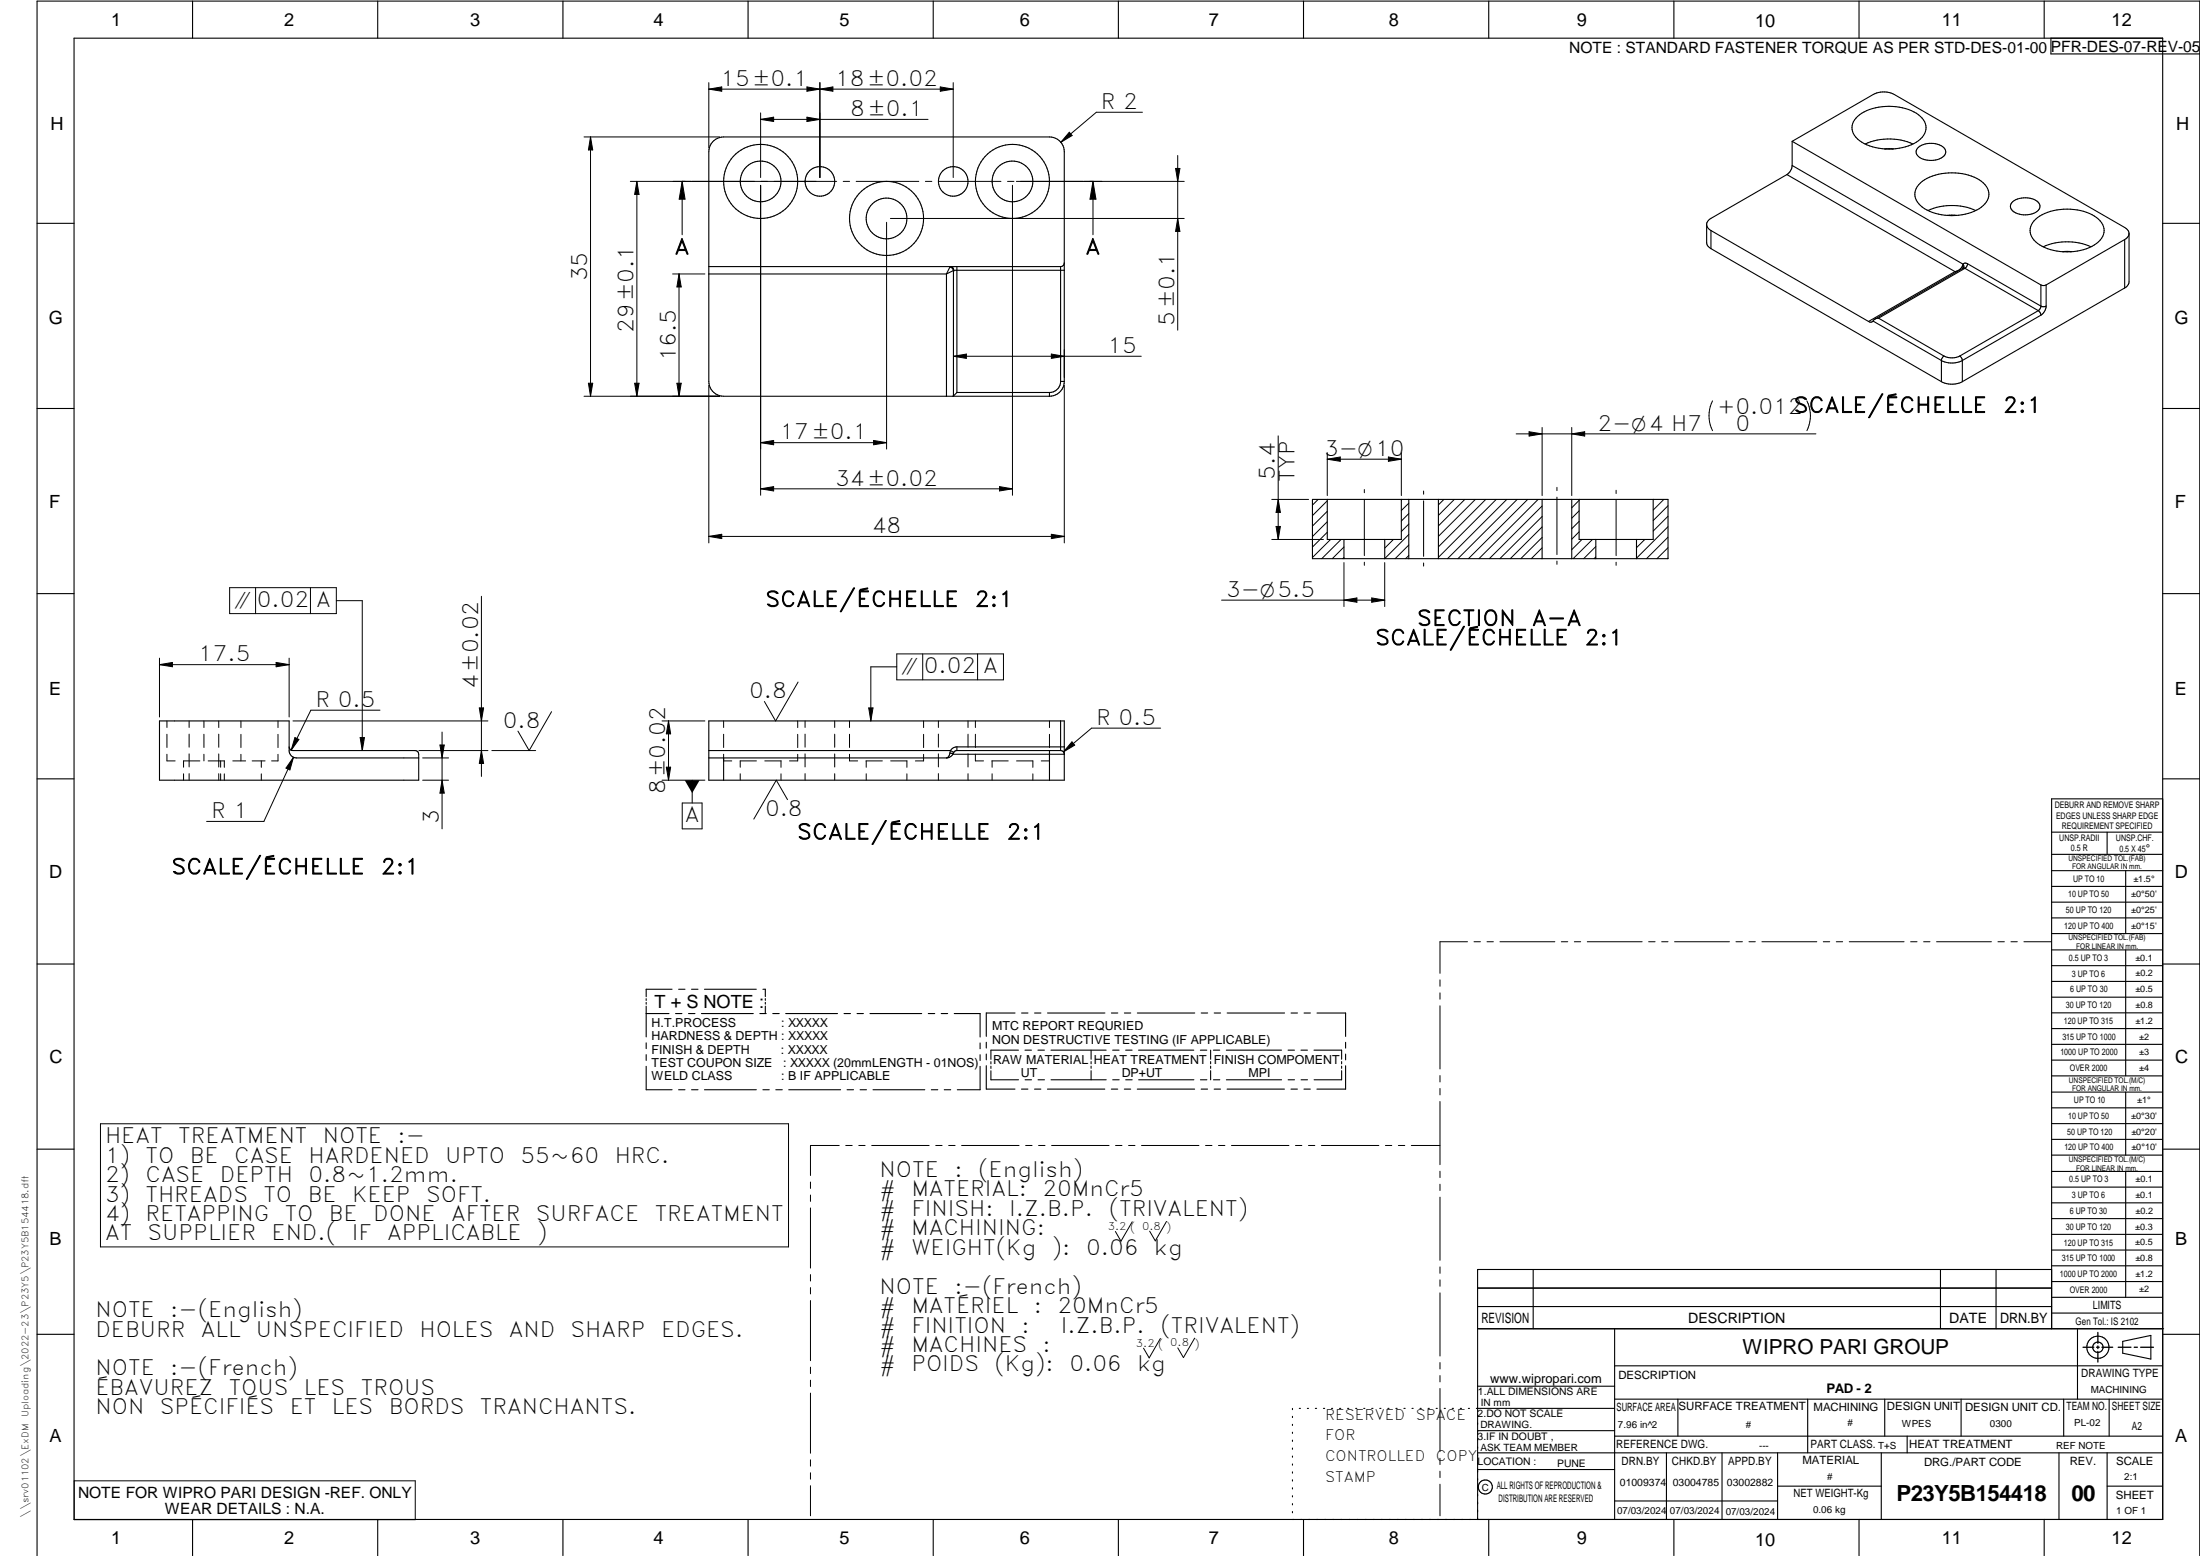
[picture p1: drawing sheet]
<svg xmlns="http://www.w3.org/2000/svg" width="594mm" height="420mm" viewBox="0 0 594 420" stroke-linecap="round" stroke-linejoin="round" font-family="sans-serif">
<g fill="none" stroke="#000" stroke-width=".3">
<path d="M20 10.3h564v400h-564zM52 .3v10M102 .3v10M152 .3v10M202 .3v10M252 .3v10M302 .3v10M352 .3v10M402 .3v10M452 .3v10M502 .3v10M552 .3v10"/>
<path d="M553.8 10.3v4.3h40.3M483.9 38.2v6.5M483.9 38.2l22-12.7a6.2 6.2 0 0 1 5.6 0l62.6 36.2 .6 .6 .2 .6v13.2l-.4 1.1-.8 .6M483.9 38.2l67.2 38.7M501.6 31.5a14.7 14.7 0 0 1 13.8-1.9 6.2 6.2 0 0 1 4.7 4.9 5.5 5.5 0 0 1-4 4.6 15.4 15.4 0 0 1-14-1.1 3.9 3.9 0 0 1-.5-6.5zM503.7 38.9a16 16 0 0 1 12.9 0M482.5 47.1l-21.2 12.4-.4 1v5l.1 .7 1 .9M482.5 47.1l45.4 26.2M483.9 44.7a3.2 3.2 0 0 1-1.4 2.4M483.9 44.7l46.2 26.6M511.4 40.2h-2.6M517.8 40a5.6 5.6 0 0 1 7.4 .2 1.82 1.82 0 0 1-1.5 2.7 5.7 5.7 0 0 1-5.9-.9l-.4-1z"/>
<path d="M518.6 49.4a14.6 14.6 0 0 1 13.7-1.9 6.1 6.1 0 0 1 4.8 5 5.6 5.6 0 0 1-4 4.5 14.8 14.8 0 0 1-14.5-1.5 3.8 3.8 0 0 1 0-6.1zM525.8 58.2h2.5M533.5 56.9a16 16 0 0 0-12.9 0M543.5 54.4a5.6 5.6 0 0 1 7.1 .5 1.84 1.84 0 0 1-1.4 2.7 5.4 5.4 0 0 1-6.2-1.2l-.1-1zM549.7 59.2a14.6 14.6 0 0 1 13.7-1.9 6.1 6.1 0 0 1 4.8 5 5.6 5.6 0 0 1-4 4.5 14.8 14.8 0 0 1-14.5-1.5 3.8 3.8 0 0 1 0-6.1zM10 60.3h10M191.4 74h64.2M191.4 72h95M255.6 74v33M256.5 72.1l.7 .1 .3 .8M256.5 72.1l-.9 1.9M256.5 72.1l.8 .4 .2 .5"/>
<path d="M257.5 73l-1.9 1M257.5 73h.1M257.5 73v33.9M258.4 72v34M286.4 72v31M287.4 73h-29.9M287.4 71l-.2 .6-.8 .4M460.9 60.8l.4 .9 .7 .6M462 62.3v4.8M462 67.1l62.2 36M462 62.3l42.6 24.5M527.9 73.3l.5 .1"/>
<path d="M527.9 73.3l-23.3 13.5M529.9 71.9l-.8 .9-1.2 .5M529.9 71.9l.2 .5M530.1 71.3l-.2 .6M530.1 71.3l.2 .6-.2 .5M530.6 72.5l-.5-.1-23.8 13.8M530.6 72.5l-23.3 13.4M530.6 72.5l19.8 11.4M531.3 71.2l-.8-.1-.4 .2M531.3 71.2l-.3 .9-.4 .4M531.3 71.2l19.8 11.5M551.1 76.9v5.8"/>
<path d="M551.1 76.9l.6 .2 .8-.2M551.7 66.7a16 16 0 0 1 12.9 0M552.5 76.9v5.8M556.9 68h2.5M573.7 77.8l-43.8 25.3M573.7 64.7l-21.2 12.2M573.7 64.7v13.1M574.9 63.2l-.2 .7-1 .8M584 60.3h10M505.8 86.7l-.4 .3-.8-.2M505.8 86.7l18.4 10.6M507.3 85.9l-1 .2-.5 .6"/>
<path d="M507.3 85.9l17.6 10.2M524.2 97.3v5.8M524.9 96.1l-.5 .7-.2 .5M524.9 96.1a4.8 4.8 0 0 0 4.3 0M529.2 96.1l.6 .7 .1 .5M529.9 97.3v5.8M529.9 97.3a6.2 6.2 0 0 1-5.7 0M550.4 83.9l.6 .6 .1 .6M550.4 83.9l-21.2 12.2M551.1 82.7l-.1 .5-.6 .7M551.1 85.1l-21.2 12.2M552.5 82.7a3.2 3.2 0 0 1-1.4 2.4"/>
<path d="M552.5 82.7l-.5 .1-.9-.1M10 110.3h10M257.5 106.9l-.2 .1M258.4 106h25M258.4 106l-.9 .9M283.4 106v1M286.4 103a2.97 2.97 0 0 1-3 3M286.4 103h1M287.4 103v-62a4 4 0 0 0-4-4h-88a4 4 0 0 0-4 4v62a4 4 0 0 0 4 4h88M287.4 103a4 4 0 0 1-4 4M529.9 103.1a6.2 6.2 0 0 1-5.7 0M584 110.3h10"/>
<path d="M354.4 134.9h96v16h-96zM358.4 134.9v10.8h20v-10.8M380.4 134.9v16M388.4 134.9v16M416.4 134.9v16M424.4 134.9v16M426.4 134.9v10.8h20v-10.8M362.9 145.7v5.2M373.9 145.7v5.2M430.9 145.7v5.2M441.9 145.7v5.2M10 160.3h10"/>
<path d="M584 160.3h10M191.4 194.7h96v16h-96zM286.4 194.7v8M10 210.3h10M78.1 201.7l.4 .8 .6 .2h33.3a.94 .94 0 0 1 .7 1v7h-70v-16h35v8a1.95 1.95 0 0 0 2 2h33M191.4 202.7h65.3M195.4 204.7v6M255.6 204.7h-64.2M256.5 203.3l-.3 1-.6 .4M256.5 203.3h1M256.7 202.7l.8 .5M256.7 202.7l-.2 .6"/>
<path d="M257.3 203.7l-.9 .8-.8 .2M257.5 203.3l-.2 .4M258.4 202.7h28M258.4 201.7h29M258.4 201.7v1M258.4 202.7l-.6 .1-.3 .5M258.4 201.7l-.8 .1-.9 .9M283.4 202.7v8M286.4 202.7l.6 .2 .4 .8h-30.1M584 215.7h-30v143.1M584 210.3h10M554 230.7h30"/>
<path d="M554 224.7h30M554 235.1h30M554 239.4h30M569 224.7v6M574 235.1v17M554 243.6h30M554 247.9h30M554 252.1h30M554 256.5h30M574 256.5v34M10 260.3h10M174.5 273.7h6.2"/>
<path d="M174.5 269.7v.5M174.5 270.7v.5M174.5 271.7v8.3M181.5 267.1h-7v2M182.4 273.7h1.7M183.3 267.1h1.7M185.9 273.7h1.8M186.7 267.1h1.8M189.4 273.7h14M190.2 267.1h14M205.2 273.7h1.7M206 267.1h.7v2"/>
<path d="M206.7 269.6v.5M206.7 270.7v.4M206.7 271.7v2M208.7 273.7h1.7M212.2 273.7h14M227.9 273.7h1.8M231.4 273.7h1.7M234.9 273.7h14M250.7 273.7h1.7M254.2 273.7h1.7M257.7 273.7h7v6.3M274.1 273.5h-7.8v6.3"/>
<path d="M275.9 273.5h1.7M279.4 273.5h1.7M282.9 273.5h15.5M300.1 273.5h1.8M303.6 273.5h1.7M307.1 273.5h15.5M324.4 273.5h1.7M327.9 273.5h1.7M331.4 273.5h15.5M348.6 273.5h1.8M352.1 273.5h1.8M355.6 273.5h7.8v6.4"/>
<path d="M554 260.8h30M554 265h30M554 269.3h30M554 273.5h30M554 277.7h30M584 260.3h10M174.5 281.6v1.6M174.5 284.8v1.5M174.5 287.9v6.4h7M183.3 294.3h1.7M186.7 294.3h1.8M190.2 294.3h14"/>
<path d="M206 294.3h1.7M209.5 294.3h1.7M213 294.3h14M228.7 294.3h1.8M232.3 294.3h1.7M235.7 294.3h14M251.5 294.3h1.7M255 294.3h1.7M264.7 281.6v1.6M264.7 284.8v1.6M264.7 288v6.3h-6.2M266.3 281.4v1.6"/>
<path d="M266.3 284.6v1.6M266.3 287.8v6.3h7.8M267.6 289.1v2.5h7.4M267.6 286.7v.6M267.6 287.9v.6M275 283.6h-7.4v2.4M275.8 294.1h1.8M276.8 283.6h1.7M276.8 291.6h1.7M279.4 294.1h1.7M280.3 283.6h1.7M280.3 291.6h1.7"/>
<path d="M282.8 294.1h15.5M283.8 283.6h14.9M283.8 291.6h14.9M294.6 283.6v2.4M294.6 286.7v.6M294.6 287.9v.6M294.6 289.1v2.5M300.1 294.1h1.7M300.5 283.6h1.7M300.5 291.6h1.7M303.6 294.1h1.7M304 283.6h1.7"/>
<path d="M304 291.6h1.7M307.1 294.1h15.5M307.5 283.6h14.9M307.5 291.6h14.9M324.1 283.6h1.8M324.2 291.6h1.7M324.4 294.1h1.7M326.9 283.6v2.4M326.9 286.7v.6M326.9 287.9v.6M326.9 289.1v2.5M327.7 283.6h1.7"/>
<path d="M327.7 291.6h1.7M327.9 294.1h1.7M331.1 283.6h14.9M331.2 291.6h14.9M331.4 294.1h15.5M347.8 283.6h1.7M347.8 291.6h1.8M348.6 294.1h1.7M351.3 283.6h1.8M351.3 291.6h1.8M352.1 294.1h1.7M354.8 283.6h7.5v2.4"/>
<path d="M362.3 286.7v.6M362.3 287.9v.6M362.3 289.1v2.5h-7.4M363.4 281.5v1.5M363.4 284.6v1.6M363.4 287.8v6.3h-7.8M554 282h30M554 286.3h30M554 290.5h30M554 294.9h30M554 299.1h30M574 294.9v17"/>
<path d="M10 310.3h10M554 303.4h30M554 307.7h30M554 311.9h30M554 316.3h30M574 316.3v34M584 310.3h10M554 320.5h30M554 324.8h30M554 329.1h30M554 333.3h30M554 337.5h30"/>
<path d="M399 358.8h185.3M399 352.8h155M399 347.8h155M414 342.8v16M436 358.8v51.5M524 342.8v16M539 342.8v16M554 342.8h-155v67.5M554 341.8h30M554 346.1h30M554 350.3h30M554 354.6h30"/>
<path d="M561 358.8v19M10 360.3h10M399 374.3h37M436 368.8h148M436 377.8h148M453.1 377.8v10M488.1 377.8v14.5M508.9 377.8v10M529.6 377.8v10M557.3 377.8v10M569.5 377.8v10M573.2 362.2l7.6-1.6v6.4l-7.6-1.6z"/>
<path d="M584 360.3h10M349 380.3v.3M349 382.4v.4M349 384.6v.3M349 386.7v.4M349 388.9v.3M349 391v.4M349 393.2v.3M349 395.3v.3M349 397.4v.4M349 399.6v.3M350.9 380.3h.3"/>
<path d="M353 380.3h.3M355.2 380.3h.3M357.4 380.3h.3M359.6 380.3h.3M361.7 380.3h.3M363.9 380.3h.3M366.1 380.3h.3M368.3 380.3h.3M370.4 380.3h.3M372.6 380.3h.3M374.8 380.3h.3M376.9 380.3h.4"/>
<path d="M379.1 380.3h.3M381.3 380.3h.3M383.4 380.3h.4M385.6 380.3h.4M387.8 380.3h.3M390 380.3h.3M392.1 380.3h.4M394.3 380.3h.4M396.5 380.3h.3M399 396.8h37M399 392.3h185M399 386.3h37"/>
<path d="M436 387.8h148M436 380.3h-37.3M450 392.3v18M465 392.3v18M480 392.3v18M508 392.3v18M515 387.8v4.5M556 392.3v18M569 392.3v18M52 410.3v9.8M102 410.3v9.8M152 410.3v9.8"/>
<path d="M202 410.3v9.8M252 410.3v9.8M302 410.3v9.8M349 401.7v.4M349 403.9v.3M349 406v.4M349 408.2v.3M352 410.3v9.8M402 410.3v9.8M436 405.3h44M452 410.3v9.8M480 401.3h28"/>
<path d="M502 410.3v9.8M552 410.3v9.8M569 401.3h15M10 420.1v-419.8h584v419.8"/>
<circle cx="205.4" cy="49" r="5.5"/>
<circle cx="205.4" cy="49" r="10"/>
<circle cx="221.4" cy="49" r="4"/>
<circle cx="239.4" cy="59" r="5.5"/>
<circle cx="239.4" cy="59" r="10"/>
<circle cx="257.4" cy="49" r="4"/>
<circle cx="273.4" cy="49" r="10"/>
<circle cx="273.4" cy="49" r="5.5"/>
<circle cx="566.5" cy="363.8" r="1.4"/>
<circle cx="566.5" cy="363.8" r="3"/>
<circle cx="401.1" cy="401.5" r="1.91"/>
</g>
<g fill="none" stroke="#000" stroke-width=".27">
<path d="M157.7 37h36.6M159.5 37v70M159.5 37l.6 3.5h-1.2zM191.4 22.3v17.6M191.4 24.1l3.5-.6v1.1zM191.4 24.1h66M205.4 32.2h45.2M205.4 30.5v17.4M205.4 32.2l3.5-.6v1.2zM217.9 23.5l3.5 .6-3.5 .5zM217.9 31.6l3.5 .6-3.5 .6zM221.4 22.3v25.6"/>
<path d="M221.4 24.1l3.5-.6v1.1zM253.9 23.5l3.5 .6-3.5 .5zM257.4 22.3v25.6M288.7 35.7l.8 .9-3 1.8zM308.5 30.3h-12.4l-9.6 8.1M170.2 49h55.7M172 49v58M172 49l.6 3.5h-1.2zM184.2 49l.8 4.8h-1.6zM184.2 49v14.4M205.4 50v83.7M227.7 49h1.7"/>
<path d="M231.2 49h16.9M240.4 59h79.4M249.9 49h1.7M253.4 49h16.9M272.1 49h1.7M273.4 50v83.7M274.5 49h45.3M295.1 49l.8 4.8h-1.6zM295.1 49v14.4M317.5 45.5h1.1l-.6 3.5zM318 59l.6 3.5h-1.1zM318 42v47.2"/>
<path d="M181.6 74h8.7M183.4 74v33M183.4 74l.6 3.5h-1.2zM239.4 60v61.3M257.5 96.2l3.5-.6v1.2zM257.5 96.2h50.7M283.9 95.6l3.5 .6-3.5 .6zM287.4 94.4v7.5M157.7 107h36.6M158.9 103.5h1.2l-.6 3.5zM171.4 103.5h1.2l-.6 3.5zM182.8 103.5h1.2l-.6 3.5z"/>
<path d="M191.4 104v42.6M205.4 119.5h34M205.4 119.5l3.5-.6v1.2zM235.9 118.9l3.5 .6-3.5 .6zM287.4 104v42.6M345.2 117.7v28M409.4 117.2h81M412.9 116.6l3.5 .6-3.5 .6zM416.4 115.4v18.4M424.4 115.4v18.4M424.4 117.2l3.5-.6v1.2zM462.4 108.2a9 9 0 0 0 0 8.1"/>
<path d="M487.9 108.2a9 9 0 0 1 0 8.1M205.4 132l3.5-.6v1.2zM205.4 132h68M269.9 131.4l3.5 .6-3.5 .6zM343.4 134.9h10M345.2 134.9l.6 3.5h-1.2zM356 134.9l-1.6 1.5M358.4 122.2v11.6M358.4 124l3.5-.6v1.2zM358.4 124h20M358.4 135.2l-4 4M358.4 138.1l-4 3.9"/>
<path d="M368.4 132.2v.9M368.4 134.8v15.2M374.9 123.4l3.5 .6-3.5 .6zM378.4 122.2v11.6M378.6 134.9l-.2 .1M380.4 135.9l-2 2M380.4 138.7l-2 2M384.4 132.6v.9M384.4 135.2v15M389.9 134.9l-1.5 1.4M392.7 134.9l-4.3 4.3M395.6 134.9l-7.2 7.1"/>
<path d="M398.4 134.9l-10 9.9M401.2 134.9l-12.8 12.8M404 134.9l-15.6 15.6M406.9 134.9l-16 16M409.7 134.9l-16 16M412.5 134.9l-16 16M415.3 134.9l-15.9 16M416.4 136.6l-14.2 14.3M416.4 139.5l-11.4 11.4M420.4 131.6v.9M420.4 134.2v15.6M426.4 137.9l-2 2"/>
<path d="M426.4 135.1l-2 2M436.4 132.4v.9M436.4 135v15M446.5 134.9h-.1M449.3 134.9l-2.9 2.8M450.4 136.6l-4 4M450.4 139.4l-4 4M62 158.7h28.8v7h-28.8zM69 158.7v7M83.8 158.7v7M191.4 144.8l3.5-.5v1.1zM191.4 144.8h96"/>
<path d="M283.9 144.3l3.5 .5-3.5 .6zM343.4 145.7h14M344.6 142.2h1.2l-.6 3.5zM358.4 140.9l-4 4M358.4 143.7l-4 4M359.3 145.7l-4.9 4.8M362.1 145.7l-5.2 5.2M362.9 151.9v11.9M362.9 147.7l-3.1 3.2M362.9 150.5l-.3 .4M368.4 151.8v.9M373.9 151.9v11.9"/>
<path d="M376.3 145.7l-2.4 2.3M380.4 150l-.8 .9M380.4 141.5l-2 2M380.4 147.2l-3.7 3.7M380.4 144.3l-6.5 6.5M384.4 152v.9M416.4 150.8l-.1 .1M416.4 147.9l-2.9 3M416.4 142.3l-8.6 8.6M416.4 145.1l-5.7 5.8M420.4 151.5v.9M426.4 140.8l-2 2"/>
<path d="M426.4 143.6l-2 2M427.2 145.7l-2.8 2.7M430 145.7l-5.2 5.2M430.9 147.6l-3.3 3.3M430.9 150.4l-.4 .5M436.4 151.8v.9M444.2 145.7l-2.3 2.2M450.4 150.7l-.1 .2M450.4 142.2l-8.5 8.5M450.4 147.9l-3 3M450.4 145.1l-5.8 5.8M43.1 177.7v15.9"/>
<path d="M43.1 179.5l3.5-.6v1.1zM43.1 179.5h35M74.6 178.9l3.5 .6-3.5 .5zM78.1 177.7v15.9M90.8 162.2h7v40.5M130 161v48.7M242.2 176.6h28.8v7h-28.8zM249.2 176.6v7M264 176.6v7M329.9 162.1h44M362.9 162.1l3.5-.6v1.1zM370.4 161.5l3.5 .6-3.5 .5z"/>
<path d="M45.1 194.7v1.7M45.1 198.3v3.5M51.1 194.7v1.7M51.1 198.2v3.6M55.1 194.7v1.7M55.1 198.3v3.5M59.1 194.7v1.7M59.1 198.2v3.6M65.1 194.7v1.8M65.1 198.3v3.6M75.1 194.7v1.8M75.1 198.3v3.6"/>
<path d="M79.1 194.7h52.7M79.6 199.2l1.1 .5-2.1 2.9zM97.3 199.2h1.1l-.6 3.5zM102.6 191.8h-18.7l-5.3 10.8M119.4 197.7v26.1M129.4 191.2h1.2l-.6 3.5zM148.9 192.2l-6 10.5-3-5.3M178.8 194.7h11.5M180.5 194.7l.6 3.5h-1.2zM180.5 194.7v16M195.4 194.7v1.7M195.4 198.3v3.5"/>
<path d="M215.4 194.7v1.8M215.4 198.3v3.6M215.5 184.2l-6.1 10.5-3-5.3M217.4 194.7v1.7M217.4 198.2v3.6M225.4 194.7v1.7M225.4 198.2v3.6M229.4 194.7v1.7M229.4 198.3v3.5M234.6 191.2h1.1l-.5 3.5zM242.2 180.1h-7v14.6M249.4 194.7v1.8"/>
<path d="M249.4 198.3v3.6M253.4 194.7v1.7M253.4 198.2v3.6M261.4 194.7v1.7M261.4 198.2v3.6M263.4 194.7v1.7M263.4 198.3v3.5M283.4 194.7v1.8M283.4 198.3v3.6M313.4 196.6h-18.6l-7.6 6.4M45.1 203.7v1.8h2.2M49.6 208.9v1.8"/>
<path d="M51.1 203.6v3.5M51.1 208.9v1.8M54 205.5h-4.5l.1 1.7M55.1 203.7v1.8M56.2 205.5h4.4M59.1 203.6v3.5M59.1 208.9v1.8M59.6 205.5v1.7M59.6 208.9v1.8M60.6 205.5v1.7M60.6 209v1.7M62.9 205.5h3.4"/>
<path d="M65.1 203.7v1.8M68.1 205.5h3.5M70.6 205.5v1.7M70.6 209v1.7M75.1 203.7v1.8h-1.8M79.2 204.5l-7.9 17.3h-15.5M79.2 204.5l-.9 3.4-1.1-.5zM113.1 202.7h18.7M114.1 210.7h7M114.1 204.7h7M118.8 201.2h1.2l-.6 3.5zM119.4 210.7l.6 3.5h-1.2z"/>
<path d="M130 202.7l.6 3.5h-1.2zM132.8 202.7h11.8M178.8 210.7h11.5M179.9 207.2h1.2l-.6 3.5zM184.2 216.8h5.4v7h-5.4zM186.9 210.7v6.1M195.4 203.7v1.8h2.2M199.8 205.5h4.5M199.9 205.5v1.7M199.9 208.9v1.8M206.5 205.5h4.4M210.9 205.5v1.7"/>
<path d="M210.9 209v1.7M212.7 215.9l-3.1-5.2-6 10.5M215.4 203.7v1.8h-2.2M217.4 203.6v3.5M217.4 208.9v1.8M225.4 203.6v3.5M225.4 208.9v1.8M229.4 203.7v1.8h2.2M233.8 205.5h4.5M233.9 205.5v1.7M233.9 208.9v1.8M240.5 205.5h4.4v1.7"/>
<path d="M244.9 209v1.7M249.4 203.7v1.8h-2.2M253.4 203.6v3.5M253.4 208.9v1.8M261.4 203.6v3.5M261.4 208.9v1.8M263.4 203.7v1.8h2.2M267.8 205.5h4.5M267.9 205.5v1.7M267.9 208.9v1.8M274.5 205.5h4.4M278.9 205.5v1.7"/>
<path d="M278.9 209v1.7M283.4 203.7v1.8h-2.2M289.5 200.3l.7 .9-3 1.8zM396.3 254.3h-7.5v8.5M398 254.3h1.8M401.5 254.3h1.8M405 254.3h14.9M421.6 254.3h1.7M425.1 254.3h1.7M428.6 254.3h14.8M445.2 254.3h1.7M448.7 254.3h1.7"/>
<path d="M452.2 254.3h14.8M468.8 254.3h1.7M472.3 254.3h1.7M475.8 254.3h14.8M492.4 254.3h1.7M495.9 254.3h1.7M499.4 254.3h14.8M515.9 254.3h1.8M519.4 254.3h1.8M522.9 254.3h14.9M539.5 254.3h1.7M543 254.3h1.7"/>
<path d="M546.5 254.3h7.4M388.8 264.6v1.7M388.8 268.1v1.7M388.8 271.6v17M388.8 290.4v1.8M388.8 293.9v1.8M388.8 297.4v17.1M27.1 303.4h185.8v33.3h-185.8zM218.9 319.2v1.7M226.6 309.3h-7.7v8.1M228.4 309.3h1.7M231.9 309.3h1.7"/>
<path d="M235.4 309.3h15.5M252.7 309.3h1.7M256.2 309.3h1.7M259.7 309.3h15.5M277 309.3h1.7M280.5 309.3h1.7M284 309.3h15.5M301.2 309.3h1.8M304.8 309.3h1.7M308.2 309.3h15.6M325.5 309.3h1.8M329 309.3h1.8"/>
<path d="M332.5 309.3h15.6M349.8 309.3h1.8M353.3 309.3h1.7M356.8 309.3h15.5M374.1 309.3h1.7M377.6 309.3h1.7M381.1 309.3h7.7M388.8 316.3v1.7M388.8 319.8v1.7M218.9 322.7v1.7M218.9 326.2v16.2M305.7 329.9l-3 5.3-1.5-2.7"/>
<path d="M315 329.8l-3 5.3-1.6-2.7M388.8 323.3v17M218.9 344.2v1.7M218.9 347.7v1.7M218.9 351.2v16.2M388.8 342.1v1.7M388.8 345.6v1.7M388.8 349.1v17.1M218.9 369.2v1.7M218.9 372.7v1.7M218.9 376.2v16.2M313.3 361.4l-3 5.3-1.5-2.7"/>
<path d="M322.6 361.3l-3 5.3-1.6-2.6M388.8 367.9v1.8M388.8 371.4v1.7M388.8 374.9v17.1M20 399.9h92.1v10.5h-92.1zM218.9 394.2v1.7M218.9 397.7v1.7M388.8 393.8v1.7M388.8 397.3v1.7M218.9 401.2v8.1M388.8 400.8v8.5"/>
</g>
<path d="M566.5 359.8v2.9M562.5 363.8h2.9M566.1 363.8h.8M566.5 363.5v.7M566.5 364.9v2.9M567.6 363.8h2.9M572 363.8h3.4M576.3 363.8h.9M578.1 363.8h3.4" fill="none" stroke="#000" stroke-width=".36"/>
<g fill="#000">
<path d="M191.4 24.1l3.5-.6v1.1zM205.4 32.2l3.5-.6v1.2zM217.9 23.5l3.5 .6-3.5 .5zM217.9 31.6l3.5 .6-3.5 .6zM221.4 24.1l3.5-.6v1.1zM253.9 23.5l3.5 .6-3.5 .5zM288.7 35.7l.8 .9-3 1.8zM159.5 37l.6 3.5h-1.2zM172 49l.6 3.5h-1.2zM184.2 49l.8 4.8h-1.6zM295.1 49l.8 4.8h-1.6zM317.5 45.5h1.1l-.6 3.5z"/>
<path d="M183.4 74l.6 3.5h-1.2zM318 59l.6 3.5h-1.1zM257.5 96.2l3.5-.6v1.2zM283.9 95.6l3.5 .6-3.5 .6zM158.9 103.5h1.2l-.6 3.5zM171.4 103.5h1.2l-.6 3.5zM182.8 103.5h1.2l-.6 3.5zM412.9 116.6l3.5 .6-3.5 .6zM424.4 117.2l3.5-.6v1.2zM205.4 119.5l3.5-.6v1.2zM205.4 132l3.5-.6v1.2zM235.9 118.9l3.5 .6-3.5 .6z"/>
<path d="M269.9 131.4l3.5 .6-3.5 .6zM345.2 134.9l.6 3.5h-1.2zM358.4 124l3.5-.6v1.2zM374.9 123.4l3.5 .6-3.5 .6zM191.4 144.8l3.5-.5v1.1zM283.9 144.3l3.5 .5-3.5 .6zM344.6 142.2h1.2l-.6 3.5zM43.1 179.5l3.5-.6v1.1zM74.6 178.9l3.5 .6-3.5 .5zM362.9 162.1l3.5-.6v1.1zM370.4 161.5l3.5 .6-3.5 .5zM79.6 199.2l1.1 .5-2.1 2.9z"/>
<path d="M97.3 199.2h1.1l-.6 3.5zM129.4 191.2h1.2l-.6 3.5zM180.5 194.7l.6 3.5h-1.2zM234.6 191.2h1.1l-.5 3.5zM79.2 204.5l-.9 3.4-1.1-.5zM118.8 201.2h1.2l-.6 3.5zM119.4 210.7l.6 3.5h-1.2zM130 202.7l.6 3.5h-1.2zM179.9 207.2h1.2l-.6 3.5zM184.9 210.7h4l-2 3.5zM289.5 200.3l.7 .9-3 1.8z"/>
</g>
<g font-size="6">
<text x="512.1" y="405.2">P23Y5B154418</text>
<text x="559.4" y="405.2">00</text>
</g>
<g font-size="5.7">
<text x="194.5" y="23.2">15±0.1</text>
<text x="225.6" y="23.2">18±0.02</text>
<text x="297.3" y="29.4">R 2</text>
<text x="229.6" y="31.4">8±0.1</text>
<text x="182.2" y="68.6">A</text>
<text x="293.1" y="68.6">A</text>
<text x="158.6" y="75.9" transform="rotate(-90 158.6 75.9)">35</text>
<text x="171.1" y="89.9" transform="rotate(-90 171.1 89.9)">29±0.1</text>
<text x="317.2" y="87.9" transform="rotate(-90 317.2 87.9)">5±0.1</text>
<text x="299.1" y="95.3">15</text>
<text x="182.5" y="97.5" transform="rotate(-90 182.5 97.5)">16.5</text>
<text x="463.7" y="111.7">+0.012SCALE/ÉCHELLE</text>
<text x="540.9" y="111.4">2:1</text>
<text x="210.5" y="118.6">17±0.1</text>
<text x="431.4" y="116.3">2-O4 H7</text>
<text x="468.6" y="116.3">0</text>
<text x="357.5" y="123.1">3-O10</text>
<text x="225.6" y="131.1">34±0.02</text>
<text x="344.3" y="129.6" transform="rotate(-90 344.3 129.6)">5.4</text>
<text x="349.5" y="130.1" transform="rotate(-90 349.5 130.1)">TYP</text>
<text x="235.5" y="144">48</text>
<text x="331.1" y="161.2">3-O5.5</text>
<text x="69.4" y="163.9">0.02 A</text>
<text x="206.7" y="163.8">SCALE/ÉCHELLE</text>
<text x="263.2" y="163.8">2:1</text>
<text x="382.6" y="168.9">SECTION</text>
<text x="413.7" y="168.9">A-A</text>
<text x="53.5" y="178.6">17.5</text>
<text x="371.4" y="174.2">SCALE/ÉCHELLE</text>
<text x="427.9" y="174.2">2:1</text>
<text x="129.1" y="186" transform="rotate(-90 129.1 186)">4±0.02</text>
<text x="249.5" y="181.8">0.02 A</text>
<text x="85.2" y="190.9">R 0.5</text>
<text x="202.3" y="188.5">0.8</text>
<text x="135.8" y="196.5">0.8</text>
<text x="296" y="195.7">R 0.5</text>
<text x="179.7" y="214.5" transform="rotate(-90 179.7 214.5)">8±0.02</text>
<text x="57" y="220.9">R 1</text>
<text x="206.6" y="220.3">0.8</text>
<text x="118.5" y="222.6" transform="rotate(-90 118.5 222.6)">3</text>
<text x="184.9" y="222.1">A</text>
<text x="215.2" y="226.6">SCALE/ÉCHELLE</text>
<text x="271.8" y="226.6">2:1</text>
<text x="46.3" y="236">SCALE/ÉCHELLE</text>
<text x="102.8" y="236">2:1</text>
<text x="28.4" y="308.7">HEAT</text>
<text x="48.1" y="308.7">TREATMENT</text>
<text x="87.2" y="308.7">NOTE</text>
<text x="107.4" y="308.7">:-</text>
<text x="28.4" y="313.9">1)</text>
<text x="39.3" y="313.9">TO</text>
<text x="51.3" y="313.9">BE</text>
<text x="63.2" y="313.9">CASE</text>
<text x="83.3" y="313.9">HARDENED</text>
<text x="120.2" y="313.9">UPTO</text>
<text x="140.5" y="313.9">55~60</text>
<text x="166" y="313.9">HRC.</text>
<text x="237.5" y="317.8">NOTE</text>
<text x="257.7" y="317.8">:</text>
<text x="264.2" y="317.8">(English)</text>
<text x="28.4" y="319.2">2)</text>
<text x="39.3" y="319.2">CASE</text>
<text x="59.4" y="319.2">DEPTH</text>
<text x="83.3" y="319.2">0.8~1.2mm.</text>
<text x="237.5" y="323.1">#</text>
<text x="246.1" y="323.1">MATERIAL:</text>
<text x="281.5" y="323.1">20MnCr5</text>
<text x="28.4" y="324.4">3)</text>
<text x="28.4" y="329.7">4)</text>
<text x="39.3" y="324.4">THREADS</text>
<text x="39.3" y="329.7">RETAPPING</text>
<text x="71.2" y="324.4">TO</text>
<text x="76.9" y="329.7">TO</text>
<text x="83.1" y="324.4">BE</text>
<text x="88.8" y="329.7">BE</text>
<text x="95.1" y="324.4">KEEP</text>
<text x="100.8" y="329.7">DONE</text>
<text x="115" y="324.4">SOFT.</text>
<text x="121.8" y="329.7">AFTER</text>
<text x="144.7" y="329.7">SURFACE</text>
<text x="176.8" y="329.7">TREATMENT</text>
<text x="237.5" y="328.3">#</text>
<text x="246.1" y="328.3">FINISH:</text>
<text x="272.5" y="328.3">I.Z.B.P.</text>
<text x="299.4" y="328.3">(TRIVALENT)</text>
<text x="28.4" y="334.9">AT</text>
<text x="39.9" y="334.9">SUPPLIER</text>
<text x="73.3" y="334.9">END.(</text>
<text x="95" y="334.9">IF</text>
<text x="104.6" y="334.9">APPLICABLE</text>
<text x="145.1" y="334.9">)</text>
<text x="237.5" y="333.6">#</text>
<text x="246.1" y="333.6">MACHINING:</text>
<text x="237.5" y="338.8">#</text>
<text x="246.1" y="338.8">WEIGHT(Kg</text>
<text x="284" y="338.8">):</text>
<text x="293.3" y="338.8">0.06</text>
<text x="311.6" y="338.8">kg</text>
<text x="237.5" y="349.3">NOTE</text>
<text x="257.7" y="349.3">:-(French)</text>
<text x="25.8" y="355.7">NOTE</text>
<text x="46" y="355.7">:-(English)</text>
<text x="237.5" y="354.6">#</text>
<text x="237.5" y="359.8">#</text>
<text x="246.1" y="354.6">MATÉRIEL</text>
<text x="246.1" y="359.8">FINITION</text>
<text x="275.9" y="359.8">:</text>
<text x="279.2" y="354.6">:</text>
<text x="285.6" y="354.6">20MnCr5</text>
<text x="286.5" y="359.8">I.Z.B.P.</text>
<text x="313.4" y="359.8">(TRIVALENT)</text>
<text x="25.8" y="360.9">DEBURR</text>
<text x="54.2" y="360.9">ALL</text>
<text x="69.1" y="360.9">UNSPECIFIED</text>
<text x="113.2" y="360.9">HOLES</text>
<text x="137.4" y="360.9">AND</text>
<text x="154.1" y="360.9">SHARP</text>
<text x="178.5" y="360.9">EDGES.</text>
<text x="237.5" y="365.1">#</text>
<text x="246.1" y="365.1">MACHINES</text>
<text x="281.6" y="365.1">:</text>
<text x="25.8" y="371.4">NOTE</text>
<text x="46" y="371.4">:-(French)</text>
<text x="237.5" y="370.3">#</text>
<text x="246.1" y="370.3">POIDS</text>
<text x="268.6" y="370.3">(Kg):</text>
<text x="288.8" y="370.3">0.06</text>
<text x="307.1" y="370.3">kg</text>
<text x="25.8" y="376.7">ÉBAVUREZ</text>
<text x="61.8" y="376.7">TOUS</text>
<text x="82.1" y="376.7">LES</text>
<text x="97.4" y="376.7">TROUS</text>
<text x="25.8" y="381.9">NON</text>
<text x="43.1" y="381.9">SPÉCIFIÉS</text>
<text x="78.2" y="381.9">ET</text>
<text x="89.6" y="381.9">LES</text>
<text x="105" y="381.9">BORDS</text>
<text x="129.6" y="381.9">TRANCHANTS.</text>
</g>
<text font-size="5.6" x="470.5" y="365.5">WIPRO PARI GROUP</text>
<g font-size="5.4">
<text x="63.3" y="163.9">i</text>
<text x="243.4" y="181.8">i</text>
</g>
<g font-size="4.9">
<text x="30" y="7">1</text>
<text x="76.7" y="7">2</text>
<text x="127" y="7">3</text>
<text x="176.5" y="7">4</text>
<text x="226.7" y="7">5</text>
<text x="275.4" y="7">6</text>
<text x="326.4" y="7">7</text>
<text x="375" y="7">8</text>
<text x="425.8" y="7">9</text>
<text x="473.9" y="7.4">10</text>
<text x="524.3" y="7">11</text>
<text x="570.2" y="7">12</text>
<text x="13.6" y="35.2">H</text>
<text x="587.6" y="35.2">H</text>
<text x="13.2" y="87.5">G</text>
<text x="587.2" y="87.5">G</text>
<text x="13.3" y="137.1">F</text>
<text x="587.3" y="137.1">F</text>
<text x="13.3" y="187.6">E</text>
<text x="587.3" y="187.6">E</text>
<text x="13.3" y="237">D</text>
<text x="587.3" y="237">D</text>
<text x="176.8" y="272.3">T + S NOTE :</text>
<text x="13.4" y="287.1">C</text>
<text x="587.4" y="287.1">C</text>
<text x="13.4" y="336.3">B</text>
<text x="587.4" y="336.3">B</text>
<text x="13.4" y="389.3">A</text>
<text x="587.4" y="389.3">A</text>
<text x="30" y="417">1</text>
<text x="76.7" y="417">2</text>
<text x="127" y="417">3</text>
<text x="176.5" y="417">4</text>
<text x="226.7" y="417">5</text>
<text x="275.4" y="417">6</text>
<text x="326.4" y="417">7</text>
<text x="375" y="417">8</text>
<text x="425.8" y="417">9</text>
<text x="473.9" y="417.4">10</text>
<text x="524.3" y="417">11</text>
<text x="570.2" y="417">12</text>
</g>
<g font-size="4.2">
<text x="423.7" y="14.3">NOTE : STANDARD FASTENER TORQUE AS PER STD-DES-01-00</text>
<text x="553.8" y="14">PFR-DES-07-REV-05</text>
<text x="21.1" y="404.4">NOTE FOR WIPRO PARI DESIGN -REF. ONLY</text>
<text x="44.5" y="408.9">WEAR DETAILS : N.A.</text>
</g>
<g font-size="3.9">
<text x="357.8" y="383.4">RESERVED</text>
<text x="382.3" y="383.4">SPACE</text>
<text x="357.8" y="388.9">FOR</text>
<text x="357.8" y="394.5">CONTROLLED</text>
<text x="387.8" y="394.5">COPY</text>
<text x="357.8" y="400.1">STAMP</text>
</g>
<g font-size="3.8">
<text x="400.1" y="357.1">REVISION</text>
<text x="455.9" y="357.1">DESCRIPTION</text>
<text x="526.4" y="357.1">DATE</text>
<text x="540.1" y="357.1">DRN.BY</text>
</g>
<text font-size="3.6" x="493.2" y="376.2">PAD - 2</text>
<text font-size="3.5" x="402.4" y="373.3">www.wipropari.com</text>
<g font-size="3.4">
<text x="176" y="277.3">H.T.PROCESS</text>
<text x="176" y="280.9">HARDNESS &amp; DEPTH : XXXXX</text>
<text x="210.9" y="277.3">: XXXXX</text>
<text x="268" y="278.2">MTC REPORT REQURIED</text>
<text x="268" y="281.8">NON DESTRUCTIVE TESTING (IF APPLICABLE)</text>
<text x="176" y="284.5">FINISH &amp; DEPTH</text>
<text x="210.9" y="284.5">: XXXXX</text>
<text x="268.2" y="287.2">RAW MATERIAL HEAT TREATMENT FINISH COMPOMENT</text>
<text x="176" y="288.1">TEST COUPON SIZE</text>
<text x="176" y="291.7">WELD CLASS</text>
<text x="211" y="291.7">: B IF APPLICABLE</text>
<text x="211.4" y="288.1">: XXXXX (20mmLENGTH - 01NOS)</text>
<text x="275.7" y="290.8">UT</text>
<text x="302.9" y="290.8">DP+UT</text>
<text x="337.2" y="290.8">MPI</text>
</g>
<g font-size="3.1">
<text x="565.2" y="353.5">LIMITS</text>
<text x="562" y="371.7">DRAWING TYPE</text>
<text x="437" y="372.3">DESCRIPTION</text>
<text x="436.5" y="380.9">SURFACE AREA</text>
<text x="453.3" y="380.9">SURFACE TREATMENT</text>
<text x="489.7" y="380.9">MACHINING</text>
<text x="509.5" y="380.9">DESIGN UNIT</text>
<text x="530.6" y="380.9">DESIGN UNIT CD.</text>
<text x="558" y="380.7">TEAM NO.</text>
<text x="570.3" y="380.7">SHEET SIZE</text>
<text x="575.6" y="386.1">A2</text>
<text x="436.4" y="391.1">REFERENCE DWG.</text>
<text x="437.9" y="395.5">DRN.BY</text>
<text x="451.5" y="395.5">CHKD.BY</text>
<text x="466.6" y="395.5">APPD.BY</text>
<text x="486.7" y="395.4">MATERIAL</text>
<text x="488.9" y="391">PART CLASS.</text>
<text x="515.6" y="391">HEAT TREATMENT</text>
<text x="519.6" y="395.9">DRG./PART CODE</text>
<text x="558.9" y="395.6">REV.</text>
<text x="571.4" y="395.6">SCALE</text>
<text x="484.3" y="404.3">NET WEIGHT-Kg</text>
<text x="571.4" y="404.7">SHEET</text>
</g>
<text font-size="3" x="579.5" y="230.1">°</text>
<g font-size="2.8">
<text x="299.1" y="332.1">3.2 ( 0.8 )</text>
<text x="560.5" y="357.7">Gen Tol.: IS 2102</text>
<text x="306.7" y="363.6">3.2 ( 0.8 )</text>
<text x="399.1" y="376.7">1.ALL DIMENSIONS ARE</text>
<text x="399" y="382.7">2.DO NOT SCALE</text>
<text x="399" y="388.7">3.IF IN DOUBT ,</text>
<text x="399" y="395.5">LOCATION :</text>
<text x="420.5" y="396">PUNE</text>
<text x="437.4" y="401.3">01009374</text>
<text x="451.7" y="401.2">03004785</text>
<text x="466.3" y="401.3">03002882</text>
<text x="404.2" y="402">ALL RIGHTS OF REPRODUCTION &amp;</text>
<text x="404.7" y="405.4">DISTRIBUTION ARE RESERVED</text>
</g>
<g font-size="2.7">
<text x="564.6" y="376.2">MACHINING</text>
<text x="399.9" y="379.7">IN mm</text>
<text x="399.8" y="385.7">DRAWING.</text>
<text x="436.9" y="385.5">7.96 in^2</text>
<text x="471.4" y="385.6">#</text>
<text x="498.9" y="385.1">#</text>
<text x="513.6" y="385.3">WPES</text>
<text x="537.3" y="385.2">0300</text>
<text x="560.1" y="385.2">PL-02</text>
<text x="399.8" y="391.8">ASK TEAM MEMBER</text>
<text x="475" y="391.2">---</text>
<text x="507.1" y="391.2">T+S</text>
<text x="555.2" y="391.2">REF NOTE</text>
<text x="493.4" y="399.6">#</text>
<text x="573.6" y="399.8">2:1</text>
<text x="400.1" y="402.5">C</text>
<text x="436.7" y="408.7">07/03/2024</text>
<text x="450.9" y="408.8">07/03/2024</text>
<text x="466" y="409">07/03/2024</text>
<text x="489.6" y="408.5">0.06 kg</text>
<text x="571.5" y="408.7">1 OF 1</text>
</g>
<g font-size="2.5">
<text x="559.2" y="229.9">0.5 R</text>
<text x="572.3" y="230.1">0.5 X 45</text>
<text x="559.4" y="323.5">3 UP TO 6</text>
<text x="558.9" y="327.8">6 UP TO 30</text>
<text x="557.8" y="332">30 UP TO 120</text>
</g>
<g font-size="2.4">
<text x="554.9" y="218.3">DEBURR AND REMOVE SHARP</text>
<text x="555.2" y="221.1">EDGES UNLESS SHARP EDGE</text>
<text x="556.1" y="227.2">UNSP.RADII</text>
<text x="556.8" y="223.8">REQUIREMENT SPECIFIED</text>
<text x="571.4" y="227">UNSP.CHF.</text>
<text x="559.8" y="238">UP TO 10</text>
<text x="576.1" y="238.1">±1.5°</text>
<text x="558.5" y="242.3">10 UP TO 50</text>
<text x="575.5" y="242.3">±0°50'</text>
<text x="557.4" y="250.8">120 UP TO 400</text>
<text x="557.9" y="246.5">50 UP TO 120</text>
<text x="575.5" y="250.8">±0°15'</text>
<text x="575.5" y="246.6">±0°25'</text>
<text x="558.7" y="259.4">0.5 UP TO 3</text>
<text x="559.5" y="263.7">3 UP TO 6</text>
<text x="576.6" y="259.4">±0.1</text>
<text x="576.6" y="263.7">±0.2</text>
<text x="559" y="268">6 UP TO 30</text>
<text x="576.6" y="268">±0.5</text>
<text x="557.9" y="272.2">30 UP TO 120</text>
<text x="576.6" y="272.2">±0.8</text>
<text x="556.9" y="280.7">315 UP TO 1000</text>
<text x="557.3" y="276.5">120 UP TO 315</text>
<text x="576.6" y="276.5">±1.2</text>
<text x="577.7" y="280.7">±2</text>
<text x="556.4" y="284.9">1000 UP TO 2000</text>
<text x="577.6" y="285">±3</text>
<text x="558.9" y="289.2">OVER 2000</text>
<text x="577.7" y="289.3">±4</text>
<text x="560" y="297.9">UP TO 10</text>
<text x="577.1" y="297.9">±1°</text>
<text x="558.5" y="302.1">10 UP TO 50</text>
<text x="575.5" y="302.2">±0°30'</text>
<text x="557.5" y="310.6">120 UP TO 400</text>
<text x="558.2" y="306.4">50 UP TO 120</text>
<text x="575.5" y="310.6">±0°10'</text>
<text x="575.5" y="306.4">±0°20'</text>
<text x="558.8" y="319.2">0.5 UP TO 3</text>
<text x="576.6" y="323.5">±0.1</text>
<text x="576.6" y="319.3">±0.1</text>
<text x="576.7" y="327.8">±0.2</text>
<text x="576.6" y="332">±0.3</text>
<text x="556.8" y="340.6">315 UP TO 1000</text>
<text x="557.3" y="336.3">120 UP TO 315</text>
<text x="576.6" y="336.3">±0.5</text>
<text x="576.6" y="340.6">±0.8</text>
<text x="556.2" y="344.8">1000 UP TO 2000</text>
<text x="576.6" y="344.8">±1.2</text>
<text x="558.9" y="349">OVER 2000</text>
<text x="577.7" y="349">±2</text>
<text x="7.7" y="382.7" transform="rotate(-90 7.7 382.7)">Uploading\2022-23\P23Y5\P23Y5B154418.dft</text>
<text x="7.7" y="409.9" transform="rotate(-90 7.7 409.9)">\\srv01102\ExDM</text>
</g>
<g font-size="2.1">
<text x="558.6" y="232.4">UNSPECIFIED TOL.(FAB)</text>
<text x="559.5" y="234.8">FOR ANGULAR IN mm.</text>
<text x="558.6" y="254">UNSPECIFIED TOL.(FAB)</text>
<text x="560.7" y="256.3">FOR LINEAR IN mm.</text>
<text x="558.7" y="292.4">UNSPECIFIED TOL.(M/C)</text>
<text x="559.6" y="294.7">FOR ANGULAR IN mm.</text>
<text x="558.7" y="313.8">UNSPECIFIED TOL.(M/C)</text>
<text x="560.6" y="316.2">FOR LINEAR IN mm.</text>
</g>
</svg>
